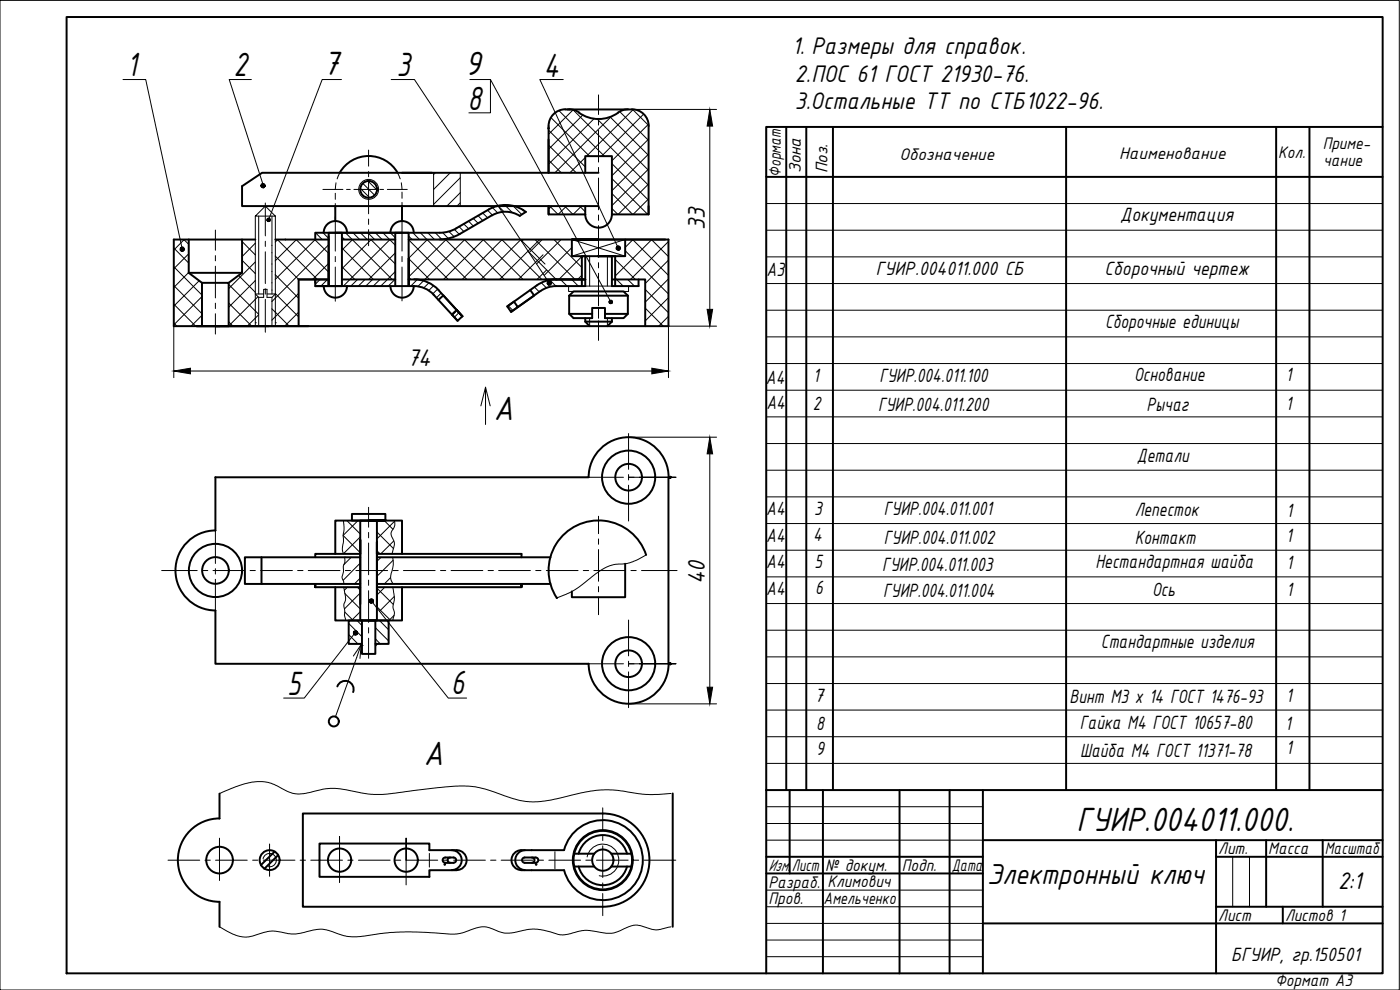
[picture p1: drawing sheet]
<svg xmlns="http://www.w3.org/2000/svg" width="420mm" height="297mm" viewBox="0 0 420 297" stroke-linecap="round" stroke-linejoin="round" font-family="sans-serif">
<!-- layer: 0 -->
<g fill="none" stroke="#000" stroke-width=".59">
<path d="M20 5.1h395v286.9h-395zM169.6 32.8h1.2M169.7 32.8a5 5 0 0 0-5.1 5v14M170.2 32.8h19.5M170.8 32.8l2.1 .4a10.5 10.5 0 0 0 13.5 0l2.1-.4M189.7 32.8a5 5 0 0 1 5 5M194.6 37.8v26.5M236 38.1v199M242 38.1v199M250 38.1v199M320 38.1v199M383 38.1v199"/>
<path d="M393 38.1v199M415 38.1h-185v199M102 51.8a10 10 0 0 1 17.3 0M120.6 51.8h9M175.6 51.8v-5h8v17.5M179.6 51.8h-100.9l-6.1 4.1v5.9h107M230 53.1h185M56.6 71.9v10l4 3M72.6 71.9v10h-16M76.6 71.9h-24.4v26h148.4v-26h-78M82.6 71.9h16M97.2 69.8a3.5 3.5 0 0 1 3.4-3.5 3.5 3.5 0 0 1 3.5 3.5"/>
<path d="M98.6 70.9v14.9v-16h4v16M100.6 69.8h20M100.6 61.8v4.6M102.6 71.9h16M117.2 69.8a3.5 3.5 0 0 1 3.5-3.5 3.5 3.5 0 0 1 3.5 3.5M120.6 66.4v-4.4v4.4M120.6 61.8v.5v-.5M120.6 62v4.4M122.6 77.5v8.3v-16h-4v16M137 68.5l-2.8 1.1-2.2 .2h-37.4v2.1M147.7 64.6l-9.7 5.6a12 12 0 0 1-6 1.6M157.1 63.1l.7 .5-1.8 1.2a8 8 0 0 0-8.3-.2"/>
<path d="M157.1 63.1a10 10 0 0 0-10.4-.3l-9.8 5.7M164.6 64.3v-2.5v2.5h11M171.6 71.9v5h16v-5M175.6 64.3a4 4 0 0 0 4 4 4 4 0 0 0 4-4M175.6 61.8v2.5M179.6 71.9h-8h28M194.6 61.8v2.5h-11M60.6 84.9h8v13h-4h16M60.6 84.9v13M66 97.9h-7h33.6M72.6 81.9l-4 3M89.6 83.8h5v1.1"/>
<path d="M89.6 83.8h9M89.6 83.8v14.1M94.6 85.8h29.7a8 8 0 0 1 5.8 2.6M94.6 83.8v2h6M97.2 85.8a3.5 3.5 0 0 0 3.4 3.5 3.5 3.5 0 0 0 3.5-3.5M102.6 83.8h16M117.2 85.8a3.5 3.5 0 0 0 3.5 3.5 3.5 3.5 0 0 0 3.5-3.5M122.6 83.8h53M124.3 83.8a10 10 0 0 1 7.3 3.2M131.6 90l1.5-1.4 4 4.4-1.5 1.4 1.7 1.9M131.6 87.1l7.2 7.8-1.5 1.4-7.2-7.9M136.6 93.5l-.9 .9"/>
<path d="M137.1 93l1.7 1.9-1.7-1.9M159.1 87l1.2 1.7-4.9 3.4-1.1-1.6-2.1 1.4 1.2 1.7 2-1.5M161 85.7l-8.8 6.2M166.9 83.8a10 10 0 0 0-5.8 1.8M170.8 88.7v5.5l1.3 1.2h5.6v-3h3.9v3h5.6l1.2-1.2v-5.5M170.8 88.7l1.3-1.3h15.1l1.2 1.3M170.8 94.2h6.9M170.8 88.7h17.6M174.6 85.8v-8.9h1v8.9h-8.8l-2.7 .5-1.9 1-8.8 6.3M175.6 95.4v1.1h8M175.6 96.5l1.4 1.4M181.6 94.2h6.8"/>
<path d="M183.6 83.8h10v14.1M183.6 95.4v1.1M183.6 96.5l-1.3 1.4M191.6 83.8v2h-8v-8.9h-4h5v8.9M64.7 159.2a12 12 0 0 0-12 12 12 12 0 0 0 12 12M108.1 156.2h5v30h-5zM110.6 156.2h-10v10M115.7 156.2h-5.1h5.1v-2h-10.1v2h15v10M176.6 143.2h-112v16M176.7 143.2a12 12 0 0 1 12-12 12 12 0 0 1 12 12M200.6 143.2v56M78.5 167.2v8"/>
<path d="M94.6 167.2v-1h13.5v-4.2v19.3M94.6 176.2v-1v1M94.6 176.2h13.5M100.6 176.2v10h10M108.1 167.2h-34.6v8h34.6M113.1 176.2h43.4v-1v1M113.1 167.2h52.1M113.1 175.2h52.1M120.6 176.2v10h-16v7h4M156.5 167.2v-1h-43.4v-3.6v19.5M167.2 179.4h-.1M187.6 169.1v10.1h-16v-1.8"/>
<path d="M193.9 166.5a15 15 0 0 0-20.8-8.9 15 15 0 0 0-6 21.8M64.6 183.2v16h112M108.6 186.2v10h4v-10h-2M110.6 186.2h6v7h-4M176.7 199.1a12 12 0 0 0 12 12 12 12 0 0 0 12-12M101.2 206a2.52 2.52 0 0 1 3.3-1.6 2.52 2.52 0 0 1 1.5 3.3M65.9 238.1v7.5a12.5 12.5 0 0 0-12.5 12.5 12.5 12.5 0 0 0 12.5 12.5v7.5M201.9 238.1v40M230 237.1h185M230 237.1v54.9M237 237.1v25M247 237.1v54.9"/>
<path d="M270 237.1v54.9M285 237.1v54.9M295 237.1v54.9M82.4 255.5l-4.1 4.1M83.5 256.6l-4.2 4.1M90.9 244.1h90a14 14 0 0 1 14 14 14 14 0 0 1-14 14h-90zM133.6 258.9h2.5M133.6 258.9a.78 .78 0 0 1-.8-.8 .78 .78 0 0 1 .8-.8h2.5a.78 .78 0 0 1 .8 .8 .78 .78 0 0 1-.8 .8M135.1 257.3a.78 .78 0 0 0-.8 .8 .78 .78 0 0 0 .8 .8M135.6 255.1a2.98 2.98 0 0 1 3 3 2.98 2.98 0 0 1-3 3M137 255.1h-8.1v-2h-33v10h33v-2h8.1M137.1 255.1a2.98 2.98 0 0 1 2.9 3 2.98 2.98 0 0 1-2.9 3"/>
<path d="M156.4 255.1h12.9a12 12 0 0 1 18.5-6.9 12 12 0 0 1 0 19.7 12 12 0 0 1-18.5-6.8h-12.9M156.4 255.1a2.98 2.98 0 0 0-2.9 3 2.98 2.98 0 0 0 2.9 3M157.4 257.3h3.3M157.4 258.9h3.3M157.5 257.3a.78 .78 0 0 0-.8 .8 .78 .78 0 0 0 .8 .8M157.5 255.1a2.98 2.98 0 0 0-2.9 3 2.98 2.98 0 0 0 2.9 3M159.6 257.3a.78 .78 0 0 1 .8 .8 .78 .78 0 0 1-.8 .8M160.8 257.3a.78 .78 0 0 1 .7 .8 .78 .78 0 0 1-.7 .8M172.3 256.1h6M172.3 260h6M173.6 260a7.5 7.5 0 0 0 7.3 5.6 7.5 7.5 0 0 0 7.3-5.6M173.6 256.2a7.5 7.5 0 0 1 7.3-5.6 7.5 7.5 0 0 1 7.3 5.6"/>
<path d="M183.4 256.1h6.1M183.4 260h6.1M230 257.1h65M295 252.1h120M365 257.1h50M365 252.1v39.9M380 252.1v20M397 252.1v20M230 262.1h65M295 277.1h120M365 272.1h50M385 272.1v5"/>
<circle cx="110.6" cy="56.8" r="2.52"/>
<circle cx="188.7" cy="143.2" r="8"/>
<circle cx="188.7" cy="143.2" r="4"/>
<circle cx="64.7" cy="171.2" r="8"/>
<circle cx="64.7" cy="171.2" r="4"/>
<circle cx="188.7" cy="199.1" r="8"/>
<circle cx="188.7" cy="199.1" r="4"/>
<circle cx="100.2" cy="216.5" r="1.5"/>
<circle cx="65.9" cy="258.1" r="4"/>
<circle cx="80.9" cy="258.1" r="2.98"/>
<circle cx="101.9" cy="258.1" r="3.5"/>
<circle cx="121.9" cy="258.1" r="3.5"/>
<circle cx="180.9" cy="258.1" r="9"/>
<circle cx="180.9" cy="258.1" r="8.8"/>
<circle cx="180.9" cy="258.1" r="3.2"/>
</g>
<g fill="none" stroke="#000" stroke-width=".3">
<path d="M0 .1h419.9v296.9h-419.9zM36.9 23.9h6.8l11 50.9M75.4 23.9h-6.6l10.2 31.5M102.5 23.9h-5.8l-16.1 42.1M117.4 23.9h7l40.4 61M141 23.9h6.2l36.1 66.7M147.2 23.9v10h-6.5M164.6 39.1l11 11M165.4 35.3l11.5 11.5M166.5 34l-.7 .7M167.8 33.2l13.6 13.6M169 23.9h-7l23.5 50.6"/>
<path d="M172 33l-7.4 7.3M172 33l22.6 22.6M174.9 34.5l-10.3 10.3M178.3 35.6l-13.7 13.7M179.2 35.7l15.4 15.4M179.6 28.5v5.9M179.6 35.9v1.6M179.6 39.1v9.5M183.1 35.1l11.5 11.5M183.4 35l-16.9 16.8M186 33.5l8.6 8.6M189.7 32.8h25.4"/>
<path d="M189.9 32.8l4.7 4.8M190 32.9l-13.9 13.9M193.1 34.3l-12.5 12.5M194.6 37.3l-11 10.9M213 37.8v55M230 38.1v15M250 38.1h70M383 38.1h10M96.9 56.8h6M100.6 58v1.8M100.8 54.8l-.2 2M102 51.8l-.8 1.9"/>
<path d="M104 56.8h1.1M106.2 56.8h6.7M108.2 56.5l2.7 2.8M108.9 55l3.5 3.5M110.4 54.3l2.7 2.7M110.6 45v4.9M110.6 51.5v1.5M110.6 54.6v9.6M114 56.8h1.1M116.2 56.8h6M119.3 51.8l.8 1.9M120.4 54.8l.2 2"/>
<path d="M120.6 57.6v1.9M130.1 51.8v10M130.6 51.8l-.5 .6M135.1 51.8l-5 5M138.1 53.3l-8 8M138.1 57.8l-4 4M138.1 51.8v10M164.6 48l3.8 3.8M164.6 43.5l8.3 8.3M175.6 51.8h.1M175.6 47.3l-4.6 4.5M179.6 50.2v1.6"/>
<path d="M179.6 53.4v9.5M183.6 58.1l6.3 6.2M183.6 53.6l10.8 10.7M183.6 49.1l11 11M194.6 55.2l-9.1 9.1M194.6 50.7l-11 11M194.6 59.7l-4.6 4.6M194.6 46.2l-11 11M194.6 41.7l-11 11M52.2 74.4l4.4 4.5M55.2 71.9l1.4 1.4M55.3 71.9l-3.1 3.1"/>
<path d="M56.6 76.1l-4.4 4.5M64.6 69v6.1M64.6 76.7v1.6M64.6 79.9v9.5M72.6 78.1l4 4M72.6 72.5l4 3.9M76.6 76.4v.1M76.6 73l-4 4M76.6 78.6l-8 8M76.6 64.8l3-3 3 3zM76.6 73h.1M76.6 64.8v33.1"/>
<path d="M77.6 64.8v23.4M79.6 60.9v9.9M79.6 72.4v1.5M79.6 75.6v9.5M81.6 75.8h.1M81.6 79.2h.1M81.6 73.6h.1M81.6 64.8v23.4M82.6 76.8l7 7M82.6 64.8v33.1M83.2 71.9l12 11.9M83.4 71.9l-.8 .7"/>
<path d="M88.9 71.9l9.7 9.7M89 71.9l-6.4 6.4M94.4 71.9l4.2 4.1M94.6 71.9l-12 11.9M94.7 69.8l2 2.1M96.9 69.8l1.7 1.7M98.6 79l-4.8 4.8M98.6 73.4l-17 17.1M100.6 61.1v1.8M100.6 65.1v10.2M100.6 76.9v1.6M102.6 74.4l9.5 9.4"/>
<path d="M102.6 71.1l.8 .8M103.7 69.8l14 14M105.8 71.9l-3.2 3.1M105.9 69.8l2 2.1M108.2 69.8l2 2.1M110.4 69.8l2 2.1M110.6 65.7v1.6M110.6 68.9v4.8M111.3 71.9l7.3 7.3M111.4 71.9l-8.8 8.7M112.6 69.8l2.1 2.1M114.9 69.8l3.7 3.8"/>
<path d="M117.1 71.9l-14.1 13.9M117.1 69.8l1.5 1.5M118.6 75.9l-7.9 7.9M120.6 60.7v1.9M120.6 65.2v10.1M120.6 76.9v1.6M122.6 77.6l6.3 6.2M122.6 72l11.9 11.8M122.6 71.9h.1M122.6 70.9l1.1 1M123.9 69.8l2 2.1M126.2 69.8l13.9 14"/>
<path d="M128.3 71.9l-5.7 5.6M128.4 69.8l2 2.1M130.6 69.8l2 2M132.8 69.8l1.8 1.8M133.7 71.9l12.1 11.9M133.9 71.9l-11.3 11.2M134.7 69.5l1.6 1.5M136.4 68.8l1.4 1.5M137.8 68l1.4 1.5M138.1 60.9l-.9 .9M139.2 67.2l1.5 1.5M139.4 71.9l11.9 11.9"/>
<path d="M139.5 71.9l-12 11.9M140.6 66.4l1.5 1.4M142 65.6l1.5 1.4M143.5 64.7l1.4 1.5M144.9 63.9l1.4 1.4M145 71.9l12 11.9M145.1 71.9l-12 11.9M146.3 63.1l1.5 1.4M147.8 62.3l1.6 1.6M149.6 61.8l1.7 1.7M150.6 71.9l12 11.9M150.7 71.9l-12 11.9"/>
<path d="M151.8 61.8l2 2M154.1 61.8l2.5 2.6M156.2 71.9l7.4 7.3M156.3 71.9l-11.9 11.9M157.1 71.9l-.6 .5M158.7 75.6l8.2 8.2M160.6 71.9l12 11.9M161.8 71.9l.2 .1M162 71.9l-12.1 11.9M162.7 71.9l-3.9 3.9M163 76.4l-7.4 7.4M165 61.8l2.5 2.5"/>
<path d="M165.5 61.8l-.9 1M166.2 71.9l8.4 8.3M168.4 71.9l-7.4 7.3M169.5 61.8l2.5 2.5 2.5-2.5M170 61.8l-2.5 2.5M171.6 74.3l-8.3 8.3M171.6 71.9l16 5M173.9 61.8l1.7 1.7M174.6 76.9l-6.9 6.9M177 76.9v8.9M179.6 64.5v1.6M179.6 67.7v9.5"/>
<path d="M179.6 78.8v1.6M182.3 76.9v8.9M183.6 62.6l1.8 1.7M184.6 77.8l6.1 6M185 76.9l-.4 .3M187.6 75.2l13 13M187.6 71.9l-16 5M189.9 71.9l10.7 10.7M190 71.9l-2.4 2.3M194.6 64.2l-.1 .1M195.5 71.9l5.1 5.1M195.6 71.9l-11 10.9"/>
<path d="M200.6 78l-7 7.1M200.6 72.5l-11.4 11.3M230 61.1h185M230 69.1h185M230 77.1h185M52.2 96.9l.9 1M52.2 91.3l6.5 6.6M52.2 85.7l8.4 8.4M52.2 80l8.4 8.5M52.2 97.9v15.4M56.6 81.7l-4.4 4.6M59.8 84.2l-7.6 7.6"/>
<path d="M60.6 94.6l-3.2 3.3M60.6 89l-8.4 8.5M64.6 91v1.6M64.6 94.1v6.1M68.6 96.5l1.3 1.4M68.6 90.9l7 7M68.6 85.3l9 9M71.6 82.6l5 5.1M76.6 96.8h.1M76.6 84.2l-8 8M77.4 89l-8.8 8.8M77.6 94.5l-3.4 3.4"/>
<path d="M77.6 89.2v8.7M79.1 88.2h-2.5l1 1h1.5v-2.4h1v2.4h1.5l1-1h-2.5M79.6 86.6v1.7M79.6 89.8v9.9M81.6 92.7l5.2 5.2M81.6 87v.1M81.6 81.4v.1M81.6 84.8v.1M81.6 89.2v8.7M82.6 88l7 7.1M82.6 82.4l7 7.1M82.6 96.8h.1"/>
<path d="M89.6 93.7l-4.2 4.2M89.6 88l-8 8.1M96.1 83.8l-1.5 1.5M98.3 83.8l-2 2M98.6 85.8h.1M100.6 80.1v10.3M102.6 80l3.9 3.8M102.8 83.8l-.2 .2M107.3 83.8l-2 2M109.6 83.8l-2.1 2M111.8 83.8l-2 2M114 83.8l-2 2"/>
<path d="M118.5 83.8l-2 2M118.6 81.5l-4.3 4.3M120.6 80.1v10.2M122.6 83.2l.7 .6M123 83.8l-.4 .4M125.2 83.9l-1.9 1.9M127.1 84.3l-1.7 1.6M128.7 84.9l-1.5 1.5M130.1 85.8l-1.4 1.4M131.3 86.8l-1.4 1.4M132.4 88l-1.4 1.4M137.8 93.8l-1.4 1.4"/>
<path d="M152.5 91.7l1.4 1.5M160.4 86.1l1.4 1.5M162.5 84.9l1.5 1.5M164 81.1l-2.8 2.7M165 84l1.8 1.8M168.2 83.8l2 2M170.6 85.8v1.6h18v-1.6M171.6 83.8l2 2M174.6 82.6l-1.2 1.2M175.6 85.8h8M177 95.4v2.5M179.6 82v9.8"/>
<path d="M179.6 92.3v3.2M179.6 96.3v5.8M182.3 95.4v2.5M184.6 83.4l2.4 2.4M188.4 83.8l2 2M193.6 92.4l5.5 5.5M193.6 86.9l7 6.9M200.6 94.9l-2.9 3M200.6 89.3l-7 7M200.6 83.7l-7 7M215.1 97.9h-14.5v15.4M230 85.1h185"/>
<path d="M230 93.1h185M57.1 111.3h138.5M230 101.1h185M230 109.1h185M230 117.1h185M144.3 121.8l1.4-5.6 1.4 5.6M145.7 121.8v-5.6v11.2M188.6 130.1v10.7M188.6 131.2h26.5M213 136.2v70M230 125.1h185M230 133.1h185"/>
<path d="M64.6 159.2v9.9M103 156.2h.1M103 156.2l.3 2.8-.6 6 .4 1.2M104.1 156.2l4 4M107.4 156.2l-4.4 4.4M110.6 152.2v6M110.6 159.8v1.6M113.1 159.6l5 5M115.3 156.2l2.6 2.6M118.4 156.2a3.7 3.7 0 0 1-1 3.5v.1a4.5 4.5 0 0 0 .9 2.8l.1 .9-.8 2.7M118.4 156.4l-5.3 5.3M176.1 143.2h11"/>
<path d="M179.6 154.9v5.2M188.6 143.2h14.3h-11M188.6 142.4v1.6M188.6 145.6v10.7M188.7 143.2h1.6M230 141.1h185M230 149.1h185M230 157.1h185M48.5 171.2h10.7M60.7 171.2h1.7M63.9 171.2h9.5M64.6 170.6v1.6"/>
<path d="M64.6 173.8v9.9M75.1 171.2h1.5M78.2 171.2h9.6M89.3 171.2h1.6M92.5 171.2h9.5M103 160.7l5.1 5.1M103.2 176.2l.5 3.1-.2 1.2a3.7 3.7 0 0 0 0 3l-.1 1.1 .3 1.6M103.4 167.2h.1M103.4 167.2l.1 1.5-.5 1.1 .1 1.8-.3 .9a2.45 2.45 0 0 0 .4 2.2v.5M103.5 178.1l4.6 4.6M103.6 171.2h1.6M104.3 176.2l-1 .9"/>
<path d="M105.4 167.2l-2.2 2.2M106.8 171.2h9.5M107.2 176.2l.9 .9M108.1 168.9l-5.1 5.2M108.1 173.4l-1.7 1.8M108.1 177.9l-4.7 4.8M108.1 161.1l-5 5M110.6 162.9v9.6M110.6 174.1v1.5M110.6 177.2v9.6M113.1 176.5l4.9 4.8M113.1 165.3l1 .9"/>
<path d="M114.4 167.2l-1.3 1.2M115.5 176.2l-2.4 2.3M117.2 173.3l-1.8 1.9M117.8 167.2a11.2 11.2 0 0 1-.6 5.8l.1 1 .6 1.2M117.9 176.2l.5 3-.1 1.1a5 5 0 0 0 .1 3.8l-.5 1.6 .1 .5M117.9 171.2h1.6M118 168.1l-4.9 4.8M118.2 162.3l-3.9 3.9M118.3 179l-4.4 4.4M121.1 171.2h9.5M132.2 171.2h1.6M135.4 171.2h9.5"/>
<path d="M146.5 171.2h1.6M149.6 171.2h9.6M160.8 171.2h1.5M164 171.2h9.5M175 171.2h1.7M178.2 171.2h9.5M179.6 161.7v1.6M179.6 164.9v9.5M179.6 176v1.6M179.6 179.2v5.2M189.4 171.2h1.5M192.5 171.2h10.7"/>
<path d="M194 166.5l-4.3 2.1a16.6 16.6 0 0 1-5.5 .8l-2.5 .9a41.6 41.6 0 0 0-7.8 5.7 24 24 0 0 1-6.7 3.4M230 165.1h185M230 173.1h185M103.5 183.6l2.5 2.6M104.6 190.4l2.8 2.8M104.6 187.1l4 3.9M106 196.8l2.4-3.4-.4 4.2M106.6 189.9l-15.3 19.6h-6.2M107.1 186.2l1.5 1.5M108.1 193.2h.1M108.1 183.5l-2.6 2.7M108.1 193.2l.5 .5"/>
<path d="M108.4 193.4l-7.7 21.7M108.6 193.7h.1M110.6 188.3v1.6M110.6 191.5v6M111.5 180.3l23 29.2h5.5M112.6 193.7h.1M112.6 191.7l1.5 1.5M112.6 188.3l4 4M113.1 182.1l4.2 4.1M113.2 193.2h.1M113.2 193.2l-.6 .5M113.9 186.2l2.7 2.8"/>
<path d="M118.3 184.6l-1.6 1.6M176.1 199.2h11M188.6 199.2h14.3h-11M188.6 186v10.8M188.6 198.4v1.6M188.7 199.2h1.6M230 181.1h185M230 189.1h185M230 197.1h185M188.6 201.6v10.7M188.6 211.2h26.5M230 205.1h185"/>
<path d="M230 213h185M201.4 238.1a42.9 42.9 0 0 1-15.5-.9 35.5 35.5 0 0 0-14.5 1.4l-2.2 .6a27.2 27.2 0 0 1-12.1 1.2 72.5 72.5 0 0 1-11.3-3.6 30.1 30.1 0 0 0-13.4-.6l-7.4 .9a67.7 67.7 0 0 1-13.2 1.2l-3.4-.4a29.8 29.8 0 0 0-9.9-1.3l-4.6 .9a10 10 0 0 1-9.2-.9l-1-.5a13.7 13.7 0 0 0-12.4-.2l-5.4 2.2M230 221.1h185M230 229.1h185M50.4 258.1h9.5M61.5 258.1h1.6M64.7 258.1h9.5M65.9 251.5v12.7M75.8 258.1h1.6M78.9 257.7a2.01 2.01 0 0 1 2.4-1.6 2.01 2.01 0 0 1 1.6 2.4 2.01 2.01 0 0 1-2.4 1.5M79 258.1h9.5M80.9 253.2v9.7"/>
<path d="M90.1 258.1h1.6M93.3 258.1h9.5M101.9 258.1v-7.1v13.8M104.4 258.1h1.6M107.6 258.1h9.5M118.7 258.1h1.6M128.9 256.1v4.1M131.4 258.1h-9.5v-6.6v14M133 258.1h1.5M136.1 258.1h9.6M147.2 258.1h1.6M150.4 258.1h9.5"/>
<path d="M161.5 258.1h1.6M164.7 258.1h9.5M166.5 255.6v5M175.8 258.1h1.6M176.2 257.1a4.8 4.8 0 0 1 5.7-3.7 4.8 4.8 0 0 1 3.7 5.7 4.8 4.8 0 0 1-5.8 3.7M179 258.1h9.5M180.9 242.4v6.6M180.9 250.6v1.6M180.9 253.8v9.5M190.1 258.1h1.6M193.3 258.1h9.5M230 242h65"/>
<path d="M230 247.1h65M230 252.1h65M365 252.1v5M370 257.1v15M375 257.1v15M65.9 278.1l4 2.2a8.7 8.7 0 0 0 7.1 .1l1.7-.5a9.8 9.8 0 0 1 5.8-.2l1.6 .3a10.4 10.4 0 0 0 5.8-.4l1.7-.4a9.1 9.1 0 0 1 6.7 .6l2.9 .9 2.3 .4 2.7-.1 7.1-1 4.8-.4h4.9l8.6 .5a14.5 14.5 0 0 0 8.7-1.5l.5-.1a7.7 7.7 0 0 1 6.7 .9 9.2 9.2 0 0 0 6 .1l2.4-.5 2.5-.2 1.9 .1 2.9 .7a9 9 0 0 0 7.9 0 10.4 10.4 0 0 1 5.9-.1l1.6 .3a9 9 0 0 0 7.3-1.4l1-.4a6.1 6.1 0 0 1 5.2 .3 7.4 7.4 0 0 0 6.2 0l1.1-.2M180.9 264.9v1.6M180.9 268.1v6.6M230 267.1h65M230 272.1h65M230 277.1h65M230 282.1h65"/>
<path d="M230 287h65"/>
<circle cx="110.6" cy="56.8" r="2.98"/>
</g>
<g fill="#000" stroke="#000" stroke-width=".3">
<path d="M213 32.8l.9 5h-1.7zM212.2 92.8h1.7l-.9 5.1zM52.2 111.3l4.9-.8v1.7zM195.6 110.5l5 .8-5 .9zM213 131.2l.9 5h-1.7zM212.2 206.2h1.7l-.9 5z"/>
<path d="M78.5 56.1l.2 .2 .3-.6zM79 55.7l.1 .6h-.4zM79 55.7l.1 .6 .2-.1z"/>
<path d="M78.5 55.2l-.1 .3 .6 .2zM78.4 55.5l.6 .2-.7 .1zM78.3 55.8l.2 .3 .5-.4z"/>
<path d="M79 55.7l.3 .5 .2-.3zM79 55.7l.5-.1v.3zM79 55.7l.5-.1-.1-.3z"/>
<path d="M79.1 55.1l-.1 .6 .4-.4zM78.8 55.1h.3l-.1 .6zM78.5 55.2l.5 .5-.2-.6z"/>
<path d="M54.1 75l.2 .3 .4-.5zM54.7 74.8l-.1 .6-.3-.1zM54.7 74.8l-.1 .6h.3z"/>
<path d="M54.2 74.4l.5 .4-.2-.6zM54.2 74.4l.5 .4-.6-.1zM54.1 74.7v.3l.6-.2z"/>
<path d="M54.7 74.8l.2 .6 .3-.2zM54.7 74.8l.6 .1-.1 .3zM54.7 74.8l.6 .1v-.3z"/>
<path d="M55.1 74.3l-.4 .5 .6-.2zM54.8 74.2l.3 .1-.4 .5zM54.5 74.2l.2 .6 .1-.6z"/>
<path d="M80.1 65.8v.3l.5-.1zM80.1 66.1l.5-.1-.4 .3zM80.2 66.3l.2 .1 .2-.4z"/>
<path d="M80.6 66l-.2 .4h.3zM80.6 66l.3 .4h-.2zM80.6 66l.3 .4 .2-.2z"/>
<path d="M80.5 65.5l.1 .5 .2-.5zM80.3 65.6l.2-.1 .1 .5zM80.3 65.6l-.2 .2 .5 .2z"/>
<path d="M80.6 66l.5 .2v-.3zM80.6 66l.4-.4 .1 .3zM80.8 65.5l-.2 .5 .4-.4z"/>
<path d="M185 74.3v.4l.5-.2zM185 74.7l.5-.2-.3 .4zM185.5 74.5l-.3 .4 .2 .1z"/>
<path d="M185.5 74.5l-.1 .5h.4zM185.5 74.5l.5 .4-.2 .1zM185.5 74.5l.5 .4 .2-.3z"/>
<path d="M185.3 73.9l.2 .6 .2-.7zM185.1 74l.2-.1 .2 .6zM185.1 74l-.1 .3 .5 .2z"/>
<path d="M185.5 74.5l.7 .1-.1-.4zM186 74l.1 .2-.6 .3zM185.7 73.8l-.2 .7 .5-.5z"/>
<path d="M164.2 85l.1 .3 .5-.4zM164.3 85.3l.5-.4-.2 .6zM164.8 84.9l-.2 .6h.3z"/>
<path d="M164.5 84.4l.3 .5v-.6zM164.5 84.4l.3 .5-.5-.2zM164.3 84.7l-.1 .3 .6-.1z"/>
<path d="M164.8 84.9l.1 .6h.3zM164.8 84.9l.6 .3-.2 .3zM164.8 84.9l.6 .3 .1-.3z"/>
<path d="M164.8 84.9h.7l-.1-.3zM165.1 84.4l.3 .2-.6 .3zM164.8 84.3v.6l.3-.5z"/>
<path d="M182.8 90.8l.2 .2 .3-.4zM183.3 90.6v.5l-.3-.1zM183.3 90.6v.5l.2-.1z"/>
<path d="M183 90.2l-.1 .1 .4 .3zM182.9 90.3l.4 .3h-.5zM182.8 90.6v.2l.5-.2z"/>
<path d="M183.3 90.6l.2 .4 .2-.1zM183.3 90.6h.5l-.1 .3zM183.3 90.6h.5l-.1-.2z"/>
<path d="M183.6 90.2l-.3 .4 .4-.2zM183.3 90.1l.3 .1-.3 .4zM183 90.2l.3 .4v-.5z"/>
<path d="M111 179.9l.5 .4-.2-.6zM111 179.9l.5 .4-.6-.1zM110.9 180.2v.3l.6-.2z"/>
<path d="M106.1 190.1l.2 .3 .4-.5zM106.7 189.9l-.1 .6-.3-.1zM106.7 189.9l-.1 .6h.3z"/>
<path d="M106.2 189.5l.5 .4-.2-.6zM106.2 189.5l.5 .4-.6-.1zM106.1 189.8v.3l.6-.2z"/>
<path d="M106.7 189.9l.2 .6 .2-.2zM106.7 189.9l.6 .1-.2 .3zM106.7 189.9l.6 .1v-.3z"/>
<path d="M107.1 189.4l-.4 .5 .6-.2zM106.8 189.3l.3 .1-.4 .5zM106.5 189.3l.2 .6 .1-.6z"/>
<path d="M110.9 180.5l.1 .3 .5-.5zM111.5 180.3l-.2 .7-.3-.2zM111.5 180.3l-.2 .7 .3-.1z"/>
<path d="M111.5 180.3l.1 .6 .3-.2zM111.5 180.3l.6 .2-.2 .2zM111.5 180.3l.6 .2v-.3z"/>
<path d="M111.9 179.9l-.4 .4 .6-.1zM111.6 179.7l.3 .2-.4 .4zM111.3 179.7l.2 .6 .1-.6z"/>
<circle cx="164.6" cy="38.5" r=".25"/>
<circle cx="179.6" cy="76.9" r=".25"/>
<circle cx="201.1" cy="143.2" r=".25"/>
<circle cx="201.1" cy="199.2" r=".25"/>
<circle cx="133.5" cy="259.4" r=".25"/>
<circle cx="160.9" cy="259.4" r=".25"/>
</g>
<path d="M160.4 96.4h.1" fill="none" stroke="#fff" stroke-width=".3"/>
<g font-size="10.9">
<text x="38" y="22.8">1</text>
<text x="70.1" y="22.9">2</text>
<text x="97" y="22.5">7</text>
<text x="119" y="22.9">3</text>
<text x="139.6" y="22.5">9</text>
<text x="163.2" y="23">4</text>
<text x="140.3" y="33">8</text>
<text x="148.2" y="125.9">А</text>
<text x="86.2" y="208.5">5</text>
<text x="135.3" y="208.4">6</text>
<text x="127.2" y="229.6">A</text>
<text x="323.1" y="249.2">ГУИР.004011.000.</text>
</g>
<text font-size="9.3" x="296.2" y="265.1">Электронный ключ</text>
<g font-size="7.8">
<text x="237.7" y="16.2">1. Размеры для справок.</text>
<text x="238.5" y="24.5">2.ПОС 61 ГОСТ 21930-76.</text>
<text x="238.5" y="32.8">3.Остальные ТТ по СТБ1022-96.</text>
<text x="211.5" y="69.1" transform="rotate(-90 211.5 69.1)">33</text>
<text x="122.3" y="109.8">74</text>
<text x="211.5" y="175.2" transform="rotate(-90 211.5 175.2)">40</text>
<text x="401.6" y="266.6">2:1</text>
</g>
<g font-size="6.2">
<text x="336.2" y="66.4">Документация</text>
<text x="230" y="82.8">А3</text>
<text x="262.8" y="82.5">ГУИР.004011.000 СБ</text>
<text x="331.5" y="82.5">Сборочный чертеж</text>
<text x="331.6" y="98.5">Сборочные единицы</text>
<text x="229.9" y="115.1">А4</text>
<text x="244.1" y="114.7">1</text>
<text x="263.9" y="114.6">ГУИР.004.011.100</text>
<text x="340.4" y="114.4">Основание</text>
<text x="385.9" y="114.3">1</text>
<text x="230" y="122.6">А4</text>
<text x="243.9" y="123">2</text>
<text x="263.5" y="123.2">ГУИР.004.011.200</text>
<text x="344.1" y="123.4">Рычаг</text>
<text x="385.9" y="123.1">1</text>
<text x="341.2" y="138.7">Детали</text>
<text x="230" y="154.5">А4</text>
<text x="244.3" y="154.5">3</text>
<text x="265.3" y="154.5">ГУИР.004.011.001</text>
<text x="340.5" y="154.8">Лепесток</text>
<text x="386.1" y="155.2">1</text>
<text x="230" y="162.8">А4</text>
<text x="244" y="162.3">4</text>
<text x="265.3" y="163.1">ГУИР.004.011.002</text>
<text x="340.5" y="163.4">Контакт</text>
<text x="386" y="162.8">1</text>
<text x="230" y="170.4">А4</text>
<text x="244.5" y="170.4">5</text>
<text x="264.8" y="171.2">ГУИР.004.011.003</text>
<text x="328.8" y="170.5">Нестандартная шайба</text>
<text x="386.1" y="170.8">1</text>
<text x="230" y="178.6">А4</text>
<text x="244.6" y="178.3">6</text>
<text x="265" y="179.2">ГУИР.004.011.004</text>
<text x="345.8" y="178.7">Ось</text>
<text x="386.1" y="178.9">1</text>
<text x="330.4" y="194.5">Стандартные изделия</text>
<text x="244.4" y="210.7">7</text>
<text x="321" y="211">Винт М3 х 14 ГОСТ 1476-93</text>
<text x="386" y="210.6">1</text>
<text x="244.9" y="218.9">8</text>
<text x="324.1" y="218.8">Гайка М4 ГОСТ 10657-80</text>
<text x="385.7" y="218.9">1</text>
<text x="244.9" y="226.5">9</text>
<text x="324.1" y="227.1">Шайба М4 ГОСТ 11371-78</text>
<text x="386" y="226.1">1</text>
<text x="369.5" y="288.4">БГУИР, гр.150501</text>
</g>
<g font-size="5.4">
<text x="269.9" y="48">Обозначение</text>
<text x="335.9" y="47.7">Наименование</text>
<text x="383.6" y="47.5">Кол.</text>
<text x="397" y="44.6">Приме-</text>
<text x="234.4" y="53.1" transform="rotate(-90 234.4 53.1)">Формат</text>
<text x="240.4" y="52.1" transform="rotate(-90 240.4 52.1)">Зона</text>
<text x="248.4" y="52.1" transform="rotate(-90 248.4 52.1)">Поз.</text>
<text x="397.1" y="49.7">чание</text>
<text x="365.6" y="256.4">Лит.</text>
<text x="380.6" y="256.4">Масса</text>
<text x="397.6" y="256.4">Масштаб</text>
<text x="230.6" y="261.4">Изм.</text>
<text x="237.7" y="261.4">Лист</text>
<text x="247.6" y="261.4">№ докум.</text>
<text x="270.6" y="261.4">Подп.</text>
<text x="285.6" y="261.4">Дата</text>
<text x="230.6" y="266.3">Разраб.</text>
<text x="248.4" y="266.3">Климович</text>
<text x="230.6" y="271.3">Пров.</text>
<text x="247.1" y="271.1">Амельченко</text>
<text x="365.6" y="276.4">Лист</text>
<text x="385.7" y="276.4">Листов 1</text>
<text x="382.7" y="295.9">Формат А3</text>
</g>
</svg>
